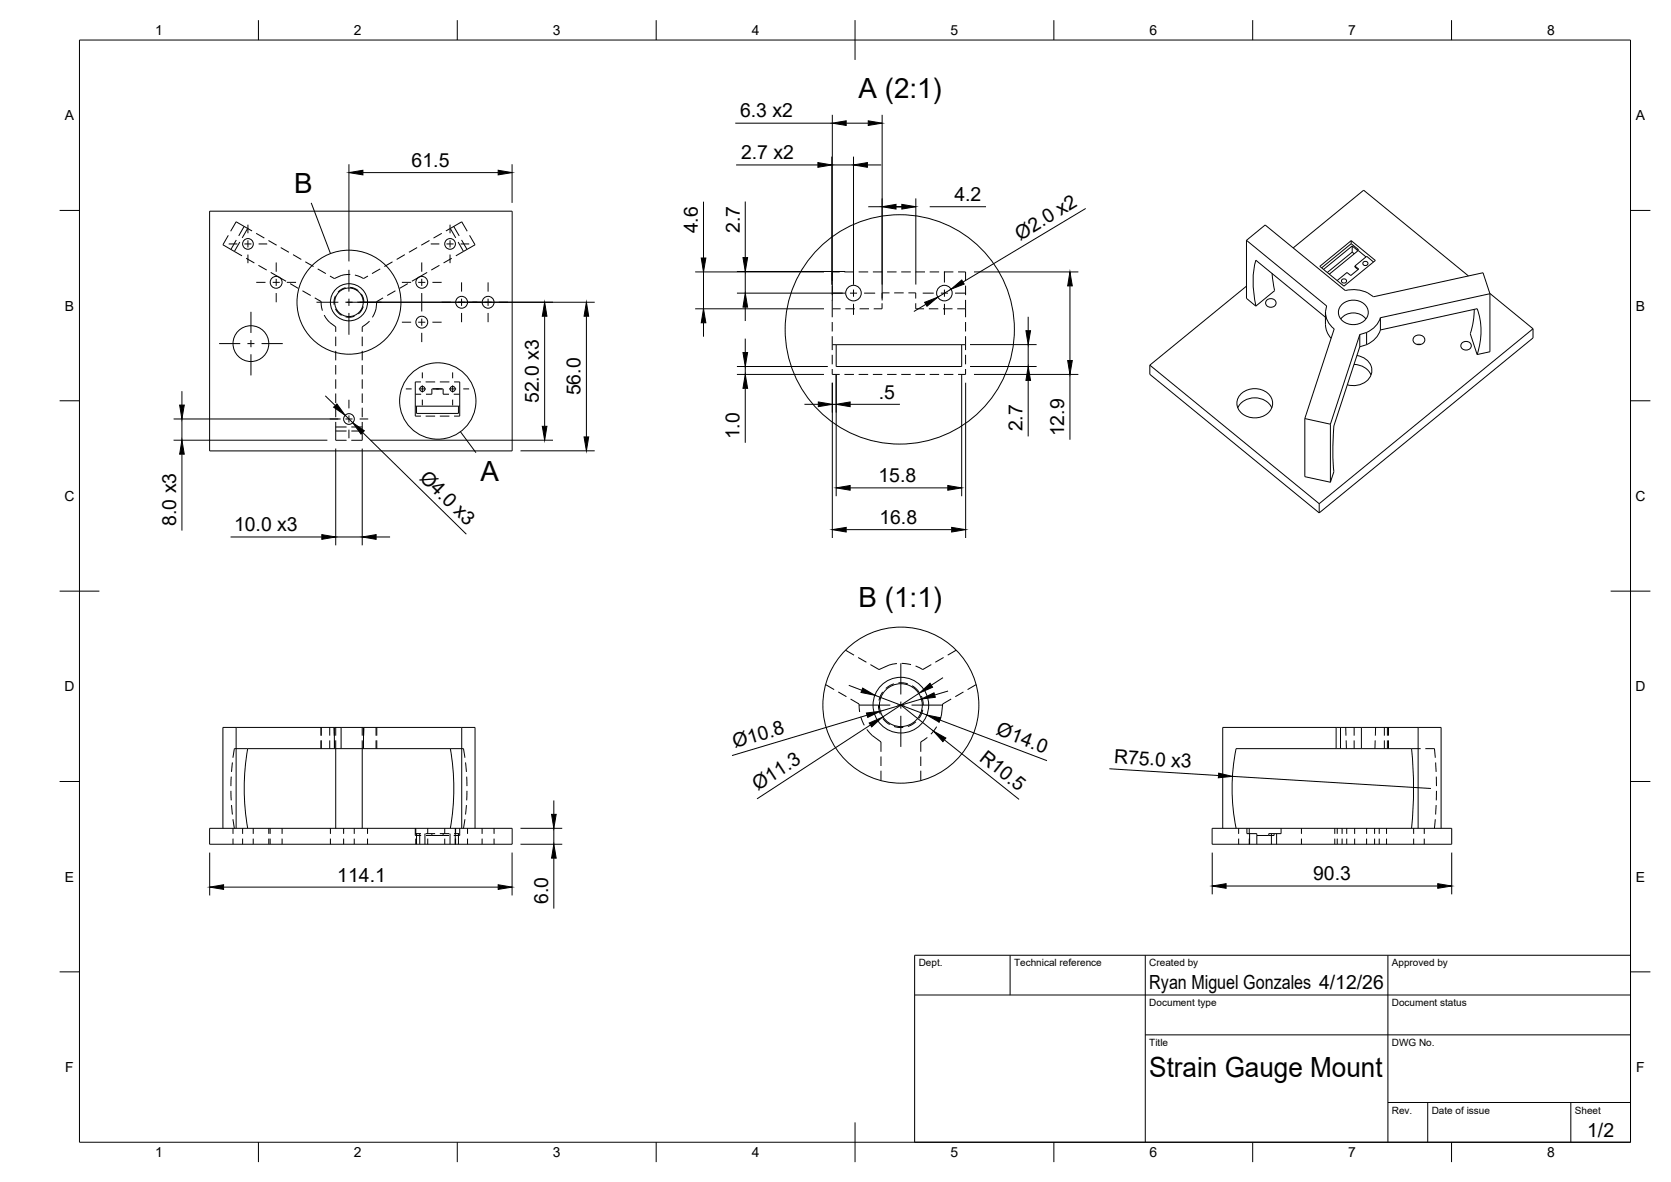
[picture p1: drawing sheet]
<svg xmlns="http://www.w3.org/2000/svg" width="420mm" height="297mm" viewBox="0 0 420 297" stroke-linecap="round" stroke-linejoin="round" font-family="sans-serif">
<!-- layer: Hidden -->
<g fill="none" stroke="#000" stroke-width=".25">
<path d="M57.4 59.1l-1.4 2.4 2.9 1.7M61.4 56.9l-1.4 2.4M62.3 57.4l-1.4 2.4M63.4 58l-4-2.3-1.4 2.4M64.4 58.6l2.1 1.2M111.1 58.6l-2.1 1.2M113.2 57.4l2.9-1.7 1.4 2.4M113.2 57.4l-1.1 .6M113.2 57.4l1.4 2.4M114.1 56.9l1.4 2.4M118.1 59.1l1.3 2.4-2.9 1.7M58.9 63.2l2 1.1"/>
<path d="M59.4 60.3l-1.3 2.4M60.3 60.8l-1.4 2.4M61.9 64.9l2.1 1.2M65 66.7l2.1 1.2M67.5 60.4l2.1 1.2M68.1 68.5l1.9 1.1M70.3 69.8l1.6 .9M70.6 62.2l2 1.2M73 71.3l2 1.2M73.7 64l2.1 1.2M76.1 73.1l2 1.2M76.8 65.8l2 1.2"/>
<path d="M79.1 74.9l1.7 .9 .3 2.3M79.9 67.6l2 1.2M81.5 79.2l.1 .1a7 7 0 0 0 2.8 2.8v1.3M84.3 74.3l-.3 1.1v1.1M84.3 77.6l.7 .9 .9 .7M86.9 72.3l-1 .4-.9 .7M88 72.2l1.1 .3 1 .5M88.1 69h-.2a6.8 6.8 0 0 0-3.8 1l-1.1-.6M89.1 79.5l-1.1 .2-1.1-.1M89.2 69.1l2.2 .9 1.1-.6M90.8 73.8l.5 1.1 .2 1.1M91.3 77.1l-.5 1-.7 .8"/>
<path d="M95.6 67.6l-2.1 1.2M96.3 74.9l-1.6 .9a6.8 6.8 0 0 1-1.1 3.9M98.7 65.8l-2.1 1.2M99.4 73.1l-2 1.2M101.8 64l-2.1 1.2M102.5 71.3l-2 1.2M104.9 62.2l-2.1 1.2M105.2 69.8l-1.7 .9M107.4 68.5l-1.9 1.1M108 60.4l-2.1 1.2M110.5 66.7l-2.1 1.2M113.6 64.9l-2.1 1.2"/>
<path d="M115.2 60.8l1.3 2.4M116.1 60.3l1.3 2.4M116.5 63.2l-1.9 1.1M209.3 71.8v2.4M209.3 75.4v4.3M209.3 77.6h2.1M211.1 68.3h-1.8v2.3M212.3 68.3h2.4M212.6 77.6h2.3M215.9 68.3h2.4M216.1 77.6h2.4M219.5 68.3h2.3"/>
<path d="M221.8 76.2v1.4h-2.1M223.1 68.3h2.3M223.6 73.6h-1.8v1.4M224.8 73.6h2.4M226.6 68.3h2.4M228.4 73.6h1.9v1.4M230.2 68.3h2.4M230.3 76.2v1.4h2M233.6 77.6h2.3M233.8 68.3h2.3M237.1 77.6h2.4M237.3 68.3h2.4"/>
<path d="M240.7 77.6h2.1M240.9 68.3h1.9v2.3M242.8 71.8v2.4M242.8 75.4v4.3M84.4 84.6v2.4M84.4 88.2v2.4M84.4 91.7v2.4M84.4 95.3v2.4M84.4 98.9v2.4M91.1 84.6v2.4M91.1 88.2v2.4M91.1 91.7v2.4"/>
<path d="M91.1 95.3v2.4M91.1 98.9v2.4M92.9 80.7l-1.8 1.4v1.3M104.4 99.1h1.5M105.8 96h-1.4v8.6h1.4M107 96h2.4M107.1 99.1h1.5v-1.4h2.8v1.4h1.5M110.6 96h2.4M114.1 99.1h1.5M114.2 96h1.4v8.6h-1.4M209.3 80.9v2.4M209.3 84.5v3.5"/>
<path d="M209.3 89.2v2.4M209.3 92.7v1.4h1.8M209.3 86.6h.9M212.3 94.1h2.4M215.9 94.1h2.4M219.5 94.1h2.3M223.1 94.1h2.3M226.6 94.1h2.4M230.2 94.1h2.4M233.8 94.1h2.3M237.3 94.1h2.4M241.8 86.6h1"/>
<path d="M242.8 80.9v2.4M242.8 84.5v3.5M242.8 89.2v2.4M242.8 92.7v1.4h-1.9M84.4 102.5v2.3M84.4 106v4.6h2.7M84.4 107.3h2.7M84.4 108.3h2.7M88.3 107.3h2.8M88.3 108.3h2.8M91.1 102.5v2.3M91.1 106v4.6h-2.8"/>
<path d="M104.4 102.1h.3M107 104.6h2.4M110.6 104.6h2.4M115.3 102.1h.3M207.6 172l2.1 1.3M210.8 173.9l2 1.2M212.6 163.4l2.1 1.2M213.9 175.7l2.1 1.2 .2 2M215.8 165.2l2 1.2M220.9 177.2l.5 2.3M222 173.9l-.8 1.3-.2 .9M224.8 171.8l-.9 .4-1.2 .8"/>
<path d="M225.5 166.8a9.5 9.5 0 0 0-4.5 1.5l-2.1-1.3M225.9 171.6h1.3l1.1 .2M226.7 166.7l2.4 .3M229.3 172.3l1 .7 .8 .9M231.7 174.9l.5 2.3M232 178.4l-.9 2.1M234.2 167l-2.2 1.3-1.8-.9M237.3 165.2l-2.1 1.2M239.2 175.7l-2.2 1.2a10.5 10.5 0 0 1-.9 4.7M240.4 163.4l-2.1 1.2M242.3 173.9l-2.1 1.2M245.4 172l-2.1 1.3"/>
<path d="M58.1 198.7v2.4M58.1 195.2v2.4M58.4 191.6l-.2 2.4M62.3 188.1h-3.4l-.3 2.3M80.7 182.8v2.1M80.7 186.1v2M80.8 182.8v2.1M80.8 186.1v2M82.9 182.8v2.1M82.9 186.1v2M84 182.8l.1 2.1M84.1 186.1l.1 2"/>
<path d="M84.4 182.8v2.1M84.4 186.1v2M91.1 182.8v2.1M91.1 186.1v2M91.4 186.1l-.1 2M91.5 182.8l-.1 2.1M94.6 182.8v2.1M94.6 186.1v2M94.7 182.8v2.1M94.7 186.1v2M113.2 188.1h3.3l.4 2.3M117.1 191.6l.2 2.4"/>
<path d="M117.3 195.2l.1 2.4M117.4 198.7l-.1 2.4M216.4 180.1l.9 2.2M218 183.3a11.1 11.1 0 0 0 3.5 3.1v2.5M221.5 190.1v2.4M221.5 193.7v2.5M222 180.5l1.7 1.6M224.8 182.6l1 .2h1.3M230.3 181.4l-1.2 .8-.8 .3M231.5 190.1v2.4M231.5 193.7v2.5M233.2 185.3l-1.7 1.1v2.5"/>
<path d="M235.5 182.6l-1.4 1.9M338.4 182.8v2.1M338.5 186.1v2M340.5 182.8v2.1M340.5 186.1v2M345.8 186.1l-.1 2M345.9 182.8l-.1 2.1M348.1 182.8v2.1M348.1 186.1v2M348.8 182.8v2.1M348.8 186.1v2M349.1 182.8v2.1"/>
<path d="M349.1 186.1v2M354.9 188.1h2.3M358.4 188.1h2.3l.2 2.3M361 191.6l.1 2.4M361.1 195.2l.1 2.4M361.2 198.7l-.1 2.4M58.2 202.3l.2 2.4M58.6 205.9l.3 2.3M58.6 208.2v1.4M58.6 210.7v1.5M61 208.2v1.4M61 210.7v1.5"/>
<path d="M63.7 208.2v1.4M63.7 210.7v1.5M67.6 208.2v1.4M67.6 210.7v1.5M67.9 208.2v1.4M67.9 210.7v1.5M70.9 208.2v1.4M70.9 210.7v1.5M83.1 208.2v1.4M83.1 210.7v1.5M86.4 208.2v1.4M86.4 210.7v1.5"/>
<path d="M89.1 208.2v1.4M89.1 210.7v1.5M92.4 208.2v1.4M92.4 210.7v1.5M104.4 209.5h1.4M104.4 208.2v1.8h1.5M104.5 208.2v1.4M104.5 210.7v1.5M104.7 209.5v2.7M105.5 209.5v2.7M106.8 209.5v2.7M107 209.5h2.4"/>
<path d="M107.1 210h5.8M107.5 208.2v1.4M107.5 210.7v1.5M108.6 209.5v.5M110.6 209.5h2.4M111.4 209.5v.5M111.8 208.2v1.4M111.8 210.7v1.5M113.2 209.5v2.7M114.2 209.5h1.4M114.5 208.2v4M114.6 208.2v1.4"/>
<path d="M114.6 210.7v1.5M115.3 209.5v2.7M115.6 208.2v1.8h-1.5M116.9 205.9l-.4 2.3M117.3 202.3l-.2 2.4M117.6 208.2v1.4M117.6 210.7v1.5M121.2 208.2v1.4M121.2 210.7v1.5M124.2 208.2v1.4M124.2 210.7v1.5M311.4 208.2v1.4"/>
<path d="M311.4 210.7v1.5M313.5 208.2v1.3h2.5v2.7M314.1 208.2v1.4M314.1 210.7v1.5M314.2 209.5v2.7M319.7 209.5v2.7M320.4 209.5v.5h-4.4M321 209.5v2.7M322.1 208.2v1.3h-3.1v.5M327.2 208.2v1.4M327.2 210.7v1.5M335.6 208.2v1.4"/>
<path d="M335.6 210.7v1.5M336.2 208.2v1.4M336.2 210.7v1.5M337.5 208.2v1.4M337.5 210.7v1.5M338.6 208.2v1.4M338.6 210.7v1.5M340.6 208.2v1.4M340.6 210.7v1.5M343.6 208.2v1.4M343.6 210.7v1.5M345.6 208.2v1.4"/>
<path d="M345.6 210.7v1.5M346.8 208.2v1.4M346.8 210.7v1.5M348.6 208.2v1.4M348.6 210.7v1.5M355.5 208.2v1.4M355.5 210.7v1.5M358.1 208.2v1.4M358.1 210.7v1.5M360.9 205.9l-.2 2.3M361.1 202.3l-.1 2.4"/>
</g>
<!-- layer: Visible -->
<g fill="none" stroke="#000" stroke-width=".25">
<path d="M52.7 53.1h76.1v60.2h-76.1zM70 69.6l.3 .2M105.5 69.6l-.3 .2M313.4 60.4v14.6l2.4 1.9 4.7-3.9-.6-4.3M313.4 60.4l20.2 16.5a5.1 5.1 0 0 0 1.9 5.8l-7.4 22.5M313.4 60.4l4.7-3.9 20.2 16.5a8.1 8.1 0 0 1 7.1 1.6l27.5-6.1 1.7 5.3M313.4 71.9l-24.3 19.9M315.8 65.4l17.5 14.3M315.8 65.4a22.9 22.9 0 0 0 0 11.5M318.6 75.4a1.21 1.21 0 0 1 1.7-.2 1.21 1.21 0 0 1 .2 1.7 1.21 1.21 0 0 1-1.7 .2 1.21 1.21 0 0 1-.2-1.7zM325.2 62.3l17.7-14.5 26.3 21.5M331.9 66.9l7.8-6.4 6.1 5-7.9 6.4z"/>
<path d="M333.3 78.5a10.1 10.1 0 0 0 .4 4.9l1 1.6M337.6 76.3a4.1 4.1 0 0 1 6.4 1.6 3.5 3.5 0 0 1-4.4 3.6 2.96 2.96 0 0 1-2.8-1.9 2.96 2.96 0 0 1 .8-3.3zM339.7 61.2l-7.4 6.1M339.7 60.5v.7M339.7 61.2l1.8 1.5M340 61.8l-7.2 5.9M340 61.8l1.3 1.1M340 61.8v1.6M340 63.4l.5 .4M340 63.4l-6.3 5.1M340.7 66.9l.9 .7-2 1.6-.9-.7-2.5 2M340.7 66.9v.2l.8 .6"/>
<path d="M341.3 62.9v.2M341.5 62.7l-.2 .2M341.5 63l-7.3 5.9M341.5 62.7v.3M341.5 63l2 1.6M345.4 65.8l-1.8-1.4-2.9 2.5M347.1 79.8a6 6 0 0 1-3.5 3.7M347.1 79.8v3.1M370.7 77.7a19.6 19.6 0 0 1-1 6.1l1.7 5.3M374.6 73.7l10.9 8.9M374.6 73.8v14.6l-3.2 .7M374.6 73.8l-27.5 6"/>
<path d="M210.2 86.6h31.6v5.5h-31.6zM289.1 91.8v2.3l42.6 34.8M289.1 91.8l42.6 34.8M311.7 99.3a5 5 0 0 1 8 .7 3.7 3.7 0 0 1-3.8 5 4.1 4.1 0 0 1-4.8-4.4zM337.1 80.2a4 4 0 0 1 6.3 0M340.5 91.6a4.6 4.6 0 0 1 4.2 2.6M341.2 89.3a3.7 3.7 0 0 1 3.2 5.6 5.1 5.1 0 0 1-5.6 1.8M341.9 87.2l-6.5 19.8-.3 7.1 .3 4.5M341.9 84.1v3.1M341.9 84.1l-7.4 22.5M341.9 84.1l1.7-.5v3l-1.7 .6M347.1 82.9a6 6 0 0 1-3.5 3.7"/>
<path d="M347.1 82.9l24.3-5.3a17.4 17.4 0 0 1 0 11.5M355.7 84.5a1.43 1.43 0 0 1 1.8-.2 1.43 1.43 0 0 1 .6 1.6 1.54 1.54 0 0 1-1.7 .7 1.54 1.54 0 0 1-1.1-1.4zM356.3 86.6h1M367.7 86.1a1.21 1.21 0 0 1 1.7-.1 1.21 1.21 0 0 1 .2 1.7 1.21 1.21 0 0 1-1.7 .1 1.21 1.21 0 0 1-.2-1.7zM385.5 82.6v2.3l-53.8 44M385.5 82.6l-53.8 44M104.7 102.1h10.6v1.8h-10.6zM311.2 102.5a4.9 4.9 0 0 1 8.6 0M328.1 105.2v14.6l6.4 1.4M328.1 105.2l6.4 1.4M334.5 106.6v14.6M335.4 118.6l-.9 2.6"/>
<path d="M331.7 126.6v2.3M59.4 182.8v25.4M84.1 182.8v5.3M84.4 188.1v20.1M85.8 188.1h-23.5a57.6 57.6 0 0 0 0 20M85.8 188.1h5.6M85.8 182.8h5.6M85.8 182.8h-29.8v25.4M85.8 182.8v5.3M91.1 188.1v20.1M91.4 188.1h21.8a57.6 57.6 0 0 1 0 20M91.4 182.8h28v25.4"/>
<path d="M91.4 182.8v5.3M116.1 182.8v25.4M336 182.8v5.3M337.1 188.1h-26.3a50 50 0 0 0 0 20M337.1 188.1h5.2M337.1 182.8h5.2M337.1 182.8h-29.7v25.4M337.1 182.8v5.3M342.3 188.1h12.6l.5 10-.5 10M342.3 182.8h20.1v25.4M342.3 182.8v5.3M356.6 182.8v25.4"/>
<path d="M52.7 208.2h76.1v4h-76.1zM304.8 208.2h60.2v4h-60.2z"/>
<circle cx="62.3" cy="61.3" r="1.34"/>
<circle cx="69.4" cy="70.9" r="1.49"/>
<circle cx="87.7" cy="76" r="3.6"/>
<circle cx="87.7" cy="76" r="4.7"/>
<circle cx="106.1" cy="70.9" r="1.49"/>
<circle cx="113.2" cy="61.3" r="1.34"/>
<circle cx="116.1" cy="76" r="1.49"/>
<circle cx="122.7" cy="76" r="1.49"/>
<circle cx="214.6" cy="73.7" r="1.96"/>
<circle cx="237.5" cy="73.7" r="1.96"/>
<circle cx="337.9" cy="70.6" r=".57"/>
<circle cx="343.3" cy="66.2" r=".57"/>
<circle cx="63.1" cy="86.4" r="4.5"/>
<circle cx="106.1" cy="81" r="1.49"/>
<circle cx="106.2" cy="97.7" r=".65"/>
<circle cx="113.8" cy="97.7" r=".65"/>
<circle cx="226.2" cy="82.8" r="28.8"/>
<circle cx="87.7" cy="105.3" r="1.34"/>
<circle cx="226.5" cy="177.2" r="5.4"/>
<circle cx="226.5" cy="177.2" r="7"/>
<circle cx="226.5" cy="177.2" r="19.6"/>
</g>
<!-- layer: BORDER -->
<g fill="none" stroke="#000" stroke-width=".25">
<path d="M20 10.1h390v276.9h-390zM65 5.1v5M115 5.1v5M165 5.1v5M215 5.1v10M265 5.1v5M315 5.1v5M365 5.1v5M15 52.9h5M410 52.9h5M15 100.7h5M410 100.7h5"/>
<path d="M15 148.6h10M405 148.6h10M15 196.4h5M410 196.4h5M15 244.2h5M410 244.2h5M65 287v5M115 287v5M165 287v5M215 282.1v9.9M265 287v5M315 287v5"/>
<path d="M365 287v5"/>
</g>
<!-- layer: TITLEBLOCK -->
<path d="M230 240.1h180v46.9h-180zM230 250h180M254 240.1v9.9M288 240.1v46.9M349 240.1v46.9M288 260.1h122M349 277.1h61M359 277.1v9.9M395 277.1v9.9" fill="none" stroke="#000" stroke-width=".25"/>
<!-- layer: Smart Centers -->
<g fill="none" stroke="#000" stroke-width=".25">
<path d="M62.3 56.5v2.1M113.2 56.5v2.1M57.5 61.3h2.2M61.4 61.3h1.8M62.3 60.4v1.8M62.3 64v2.1M63.1 78.4v5.3M64.4 71h2.4M65 61.3h2.2M68.6 71h1.7M69.4 66v2.3M69.4 70.1v1.7"/>
<path d="M69.4 73.6v2.4M72.1 71h2.3M79.6 76h5.5M86.8 76h1.8M87.7 67.8v5.5M87.7 75.1v1.8M87.7 78.6v5.5M90.4 76h5.5M101 71h2.4M105.2 71h1.7M106 66v2.3M106 70.1v1.7"/>
<path d="M106 73.6v4.7M108.3 61.3h2.2M108.7 71h2.3M111 76h2.4M112.2 61.3h1.8M113.2 60.4v1.8M113.2 64v2.1M115.1 76h1.8M115.8 61.3h2.2M116.1 71v2.3M116.1 75.1v1.8M116.1 78.6v2.4"/>
<path d="M117.7 76h3.4M121.8 76h1.8M122.7 71v2.3M122.7 75.1v1.8M122.7 78.6v2.4M125.4 76h2.3M209.1 73.7h2.8M213.7 73.7h1.8M214.6 68.2v2.8M214.6 72.8v1.8M214.6 76.4v2.7M217.3 73.7h2.7"/>
<path d="M232 73.7h2.8M236.6 73.7h1.8M237.5 68.2v2.8M237.5 72.8v1.8M237.5 76.4v2.7M240.1 73.7h2.8M55.1 86.3h5.3M62.2 86.3h1.8M63.1 85.5v1.8M63.1 89v5.3M65.8 86.3h5.3M101 81h2.4"/>
<path d="M102 97.7h1.5M105.2 81h1.7M105.3 97.7h1.8M106 80.1v1.8M106 83.6v2.4M106.2 93.6v1.5M106.2 96.8v1.8M108.7 81h2.3M108.9 97.7h2.2M112.9 97.7h1.8M113.8 93.6v1.5M113.8 96.8v1.8"/>
<path d="M116.5 97.7h1.5M82.9 105.3h2.2M86.8 105.3h1.8M87.7 100.5v2.1M87.7 104.4v1.8M87.7 108v2.1M90.4 105.3h2.2M106.2 100.4v1.5M113.8 100.4v1.5M216 177.2h7.8M225.6 177.2h1.8M226.5 166.7v7.8"/>
<path d="M226.5 176.3v1.8M226.5 179.9v7.8M229.2 177.2h7.8"/>
</g>
<!-- layer: FD_Dimensions -->
<g fill="none" stroke="#000" stroke-width=".25">
<path d="M184.9 31h24.4M209.1 39.4v32.2M209.3 28.9v46.6M212.8 31h5.5M214.6 39.4v32.2M221.8 28.9v46.6M87.7 41.3v24.4M91.2 43.4h34.1M128.8 41.3v9.7M176.9 50.7v14.1M185.1 41.5h20.6M187.4 50.6v14.1"/>
<path d="M209.1 41.5h5.5M218.1 41.5h3.5M218.3 52h12M230.3 49.9v21.6M233.8 52h14.1M273 52.4l-30.9 18.5M87.2 76h62.3M136.9 79.5v27.6M147.4 79.5v30.3M174.8 68.3h32.4M174.8 77.6h32.4M176.9 68.3v9.3"/>
<path d="M185.3 73.7h27.2M185.3 68.2h27.2M187.4 68.2v5.5M187.4 77.2v3.5M232.8 76.5l-3 1.8M239.1 72.7l-3.3 2M244.9 68.3h26.2M258.5 79.6v3.5M269 71.8v18.8M45.7 98.3v3.5M81.8 99.5l2.5 2.4M176.9 81.1v3.5"/>
<path d="M185.3 94.1h21.9M185.3 92.1h22.9M187.4 85.1v3.5M187.4 92.1v2M187.4 97.6v13.7M209.3 96.2v39M210.2 94.2v30.5M241.8 94.2v30.5M242.8 96.2v39M243.9 86.6h16.7M243.9 92.1h16.7M244.9 94.1h26.2"/>
<path d="M258.5 86.6v5.5M258.5 95.6v14.1M269 94.1v16.4M43.6 110.6h38.7M43.6 105.3h42M45.7 105.3v5.3M45.7 114.1v19.2M84.4 112.7v24.3M86.8 104.4l1.9 1.8M91.1 112.7v24.3M91.2 108.7l26.1 25.5M93.2 110.6h45.8"/>
<path d="M130.9 113.3h18.6M202.3 101.6h3.5M209.3 101.6h.9M213.8 101.6h12.5M58 134.9h22.9M84.4 134.9h6.7M94.6 134.9h3.5M212.8 133.1h26.5M213.8 122.6h24.5M213.4 172.2l3.3 1.3M218 179.7l-33.9 10.2M220 174.7l13.1 5"/>
<path d="M226.5 177.2l8.2 6.5M231.2 174.1l-9.4 6.2M231.7 175.7l-10.3 3M237.1 170.3l-2.9 1.9M238.4 173.7l-3.4 1M218.9 182.2l-28.5 18.6M236.3 180.9l26.9 10.3M237.5 185.9l18.7 15M278.9 193.2l27.5 1.7M309.9 195.1l49.9 3M52.7 214.3v10.7M128.8 214.3v10.7"/>
<path d="M130.9 208.2h10.5M130.9 212.2h10.5M139.3 201.2v3.4M139.3 208.2v4M139.3 215.7v12.6M304.8 214.3v10.5M365 214.3v10.5M56.2 222.9h69.1M308.3 222.7h53.2"/>
</g>
<g fill="#000" stroke="#000" stroke-width=".25">
<path d="M209.3 31l3.5-.6v1.1zM218.3 30.4l3.5 .6-3.5 .5zM87.7 43.4l3.5-.6v1.1zM125.3 42.8l3.5 .6-3.5 .5zM205.7 40.9l3.4 .6-3.4 .5zM214.6 41.5l3.5-.6v1.1zM221.8 52l3.5-.6v1.1zM226.8 51.4l3.5 .6-3.5 .5zM136.9 76l.6 3.5h-1.1zM147.4 76l.6 3.5h-1.1zM176.3 64.8h1.2l-.6 3.5zM187.4 73.7l.6 3.5h-1.2z"/>
<path d="M186.8 64.7h1.2l-.6 3.5zM232.5 76l3.3-1.3-2.7 2.3zM239.1 72.7l2.7-2.3 .6 1zM269 68.3l.6 3.5h-1.1zM176.9 77.6l.6 3.5h-1.2zM186.8 88.6h1.2l-.6 3.5zM187.4 94.1l.6 3.5h-1.2zM258 83.1h1.1l-.6 3.5zM258.5 92.1l.6 3.5h-1.1zM268.5 90.6h1.1l-.6 3.5zM45.2 101.8h1.1l-.6 3.5zM45.7 110.6l.6 3.5h-1.1z"/>
<path d="M83.9 102.3l.8-.8 2.1 2.9zM88.7 106.2l2.9 2.1-.8 .8zM136.4 107.1h1.1l-.6 3.5zM146.9 109.8h1.1l-.6 3.5zM205.8 101l3.5 .6-3.5 .6zM210.2 101.6l3.6-.6v1.2zM80.9 134.4l3.5 .5-3.5 .6zM91.1 134.9l3.5-.5v1.1zM209.3 133.1l3.5-.6v1.2zM210.2 122.6l3.6-.6v1.2zM238.3 122l3.5 .6-3.5 .6zM239.3 132.5l3.5 .6-3.5 .6z"/>
<path d="M216.9 172.9l3.1 1.8-3.5-.7zM217.8 179.2l3.6-.5-3.2 1.6zM231.2 174.1l2.6-2.4 .7 1zM231.7 175.7l3.1-1.6 .4 1.1zM218.5 181.7l3.3-1.4-2.6 2.4zM233.1 179.7l3.4 .7-.4 1.1zM234.7 183.7l3.1 1.8-.7 .9zM306.4 194.3l3.5 .8-3.6 .4zM138.7 204.6h1.1l-.5 3.6zM139.3 212.2l.5 3.5h-1.1zM52.7 222.9l3.5-.6v1.2zM125.3 222.3l3.5 .6-3.5 .6z"/>
<path d="M304.8 222.7l3.5-.6v1.1zM361.5 222.1l3.5 .6-3.5 .5z"/>
</g>
<!-- layer: Detail Boundary -->
<g fill="none" stroke="#000" stroke-width=".25">
<path d="M78.3 51l4.8 12.7M115.8 108.5l3.9 5.3"/>
<circle cx="87.7" cy="75.9" r="13.1"/>
<circle cx="110.1" cy="100.8" r="9.6"/>
</g>
<g font-size="7">
<text x="215.9" y="24.6">A (2:1)</text>
<text x="74" y="48.5">B</text>
<text x="120.8" y="121">A</text>
<text x="215.9" y="152.6">B (1:1)</text>
<text x="289" y="270.6">Strain Gauge Mount</text>
</g>
<g font-size="4.9">
<text x="186.1" y="29.5">6.3 x2</text>
<text x="103.5" y="41.9">61.5</text>
<text x="186.3" y="40.1">2.7 x2</text>
<text x="240" y="50.6">4.2</text>
<text x="175.4" y="58.6" transform="rotate(-90 175.4 58.6)">4.6</text>
<text x="186" y="58.6" transform="rotate(-90 186 58.6)">2.7</text>
<text x="256.5" y="60.5" transform="rotate(-31 256.5 60.5)">Ø2.0 x2</text>
<text x="135.5" y="101.3" transform="rotate(-90 135.5 101.3)">52.0 x3</text>
<text x="146" y="99.4" transform="rotate(-90 146 99.4)">56.0</text>
<text x="221" y="100.1">.5</text>
<text x="185.9" y="110.4" transform="rotate(-90 185.9 110.4)">1.0</text>
<text x="257.1" y="108.4" transform="rotate(-90 257.1 108.4)">2.7</text>
<text x="267.6" y="109.7" transform="rotate(-90 267.6 109.7)">12.9</text>
<text x="105.3" y="120.3" transform="rotate(44 105.3 120.3)">Ø4.0 x3</text>
<text x="220.9" y="121.1">15.8</text>
<text x="221.1" y="131.6">16.8</text>
<text x="44.3" y="132.1" transform="rotate(-90 44.3 132.1)">8.0 x3</text>
<text x="58.8" y="133.5">10.0 x3</text>
<text x="250.3" y="184.6" transform="rotate(21 250.3 184.6)">Ø14.0</text>
<text x="184.8" y="188.1" transform="rotate(-17 184.8 188.1)">Ø10.8</text>
<text x="246" y="190.9" transform="rotate(39 246 190.9)">R10.5</text>
<text x="280" y="191.8" transform="rotate(3 280 191.8)">R75.0 x3</text>
<text x="190.5" y="198.8" transform="rotate(-33 190.5 198.8)">Ø11.3</text>
<text x="84.8" y="221.5">114.1</text>
<text x="330.2" y="221.2">90.3</text>
<text x="137.8" y="227.1" transform="rotate(-90 137.8 227.1)">6.0</text>
<text x="289" y="248.5">Ryan Miguel Gonzales 4/12/26</text>
<text x="399.1" y="285.7">1/2</text>
</g>
<g font-size="3.5">
<text x="39" y="8.8">1</text>
<text x="89" y="8.8">2</text>
<text x="139" y="8.8">3</text>
<text x="189" y="8.8">4</text>
<text x="239" y="8.8">5</text>
<text x="289" y="8.8">6</text>
<text x="339" y="8.8">7</text>
<text x="389" y="8.8">8</text>
<text x="16.3" y="30.2">A</text>
<text x="411.3" y="30.2">A</text>
<text x="16.3" y="78">B</text>
<text x="411.3" y="78">B</text>
<text x="16.2" y="125.9">C</text>
<text x="411.2" y="125.9">C</text>
<text x="16.2" y="173.7">D</text>
<text x="411.2" y="173.7">D</text>
<text x="16.3" y="221.6">E</text>
<text x="411.3" y="221.6">E</text>
<text x="16.4" y="269.4">F</text>
<text x="411.4" y="269.4">F</text>
<text x="39" y="290.8">1</text>
<text x="89" y="290.8">2</text>
<text x="139" y="290.8">3</text>
<text x="189" y="290.8">4</text>
<text x="239" y="290.8">5</text>
<text x="289" y="290.8">6</text>
<text x="339" y="290.8">7</text>
<text x="389" y="290.8">8</text>
</g>
<g font-size="2.5">
<text x="231" y="242.9">Dept.</text>
<text x="255" y="242.9">Technical reference</text>
<text x="289" y="242.9">Created by</text>
<text x="350" y="242.9">Approved by</text>
<text x="289" y="252.8">Document type</text>
<text x="350" y="252.8">Document status</text>
<text x="289" y="262.9">Title</text>
<text x="350" y="262.9">DWG No.</text>
<text x="350" y="279.9">Rev.</text>
<text x="360" y="279.9">Date of issue</text>
<text x="396" y="279.9">Sheet</text>
</g>
</svg>
